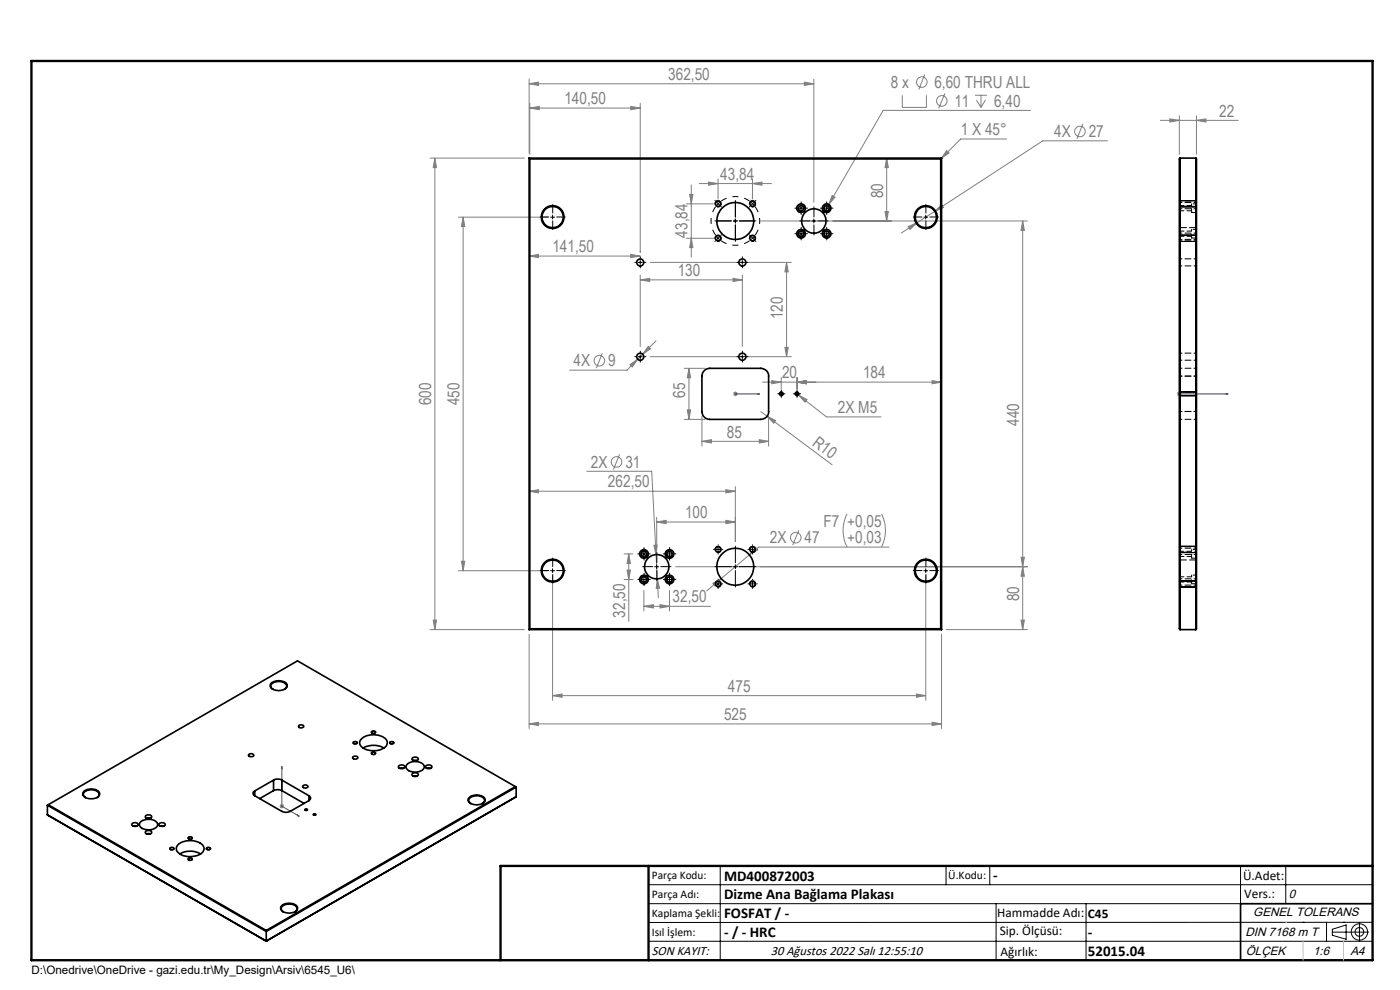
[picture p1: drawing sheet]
<svg xmlns="http://www.w3.org/2000/svg" width="297mm" height="210mm" viewBox="0 0 297 210" stroke-linecap="round" stroke-linejoin="round" font-family="sans-serif">
<g fill="none" stroke="#808080" stroke-width=".21">
<path d="M112.3 17.8l1.9-.4v.7zM112.3 16.8v15.8M112.3 17.8h60.3M170.6 17.4l2 .4-2 .3zM172.6 16.8v26.1M196.2 15.8l-1.3 3.2M200.4 19.8l-1.3 3.2M91.2 33.5h20M92.3 33.5v100.1M92.3 33.5l.3 2.1h-.7zM112.4 22.9l2-.3v.7zM112.4 21.9v10.8"/>
<path d="M112.4 22.9h23.4M133.8 22.6l2 .3-2 .4zM135.8 21.9v31.6M146.6 39.2v15.3M148.3 38.9h15.4M150.3 38.6l2 .3-2 .4zM152.3 38v4.2M159.6 38.9l2-.3v.7zM159.6 38v4.2M188.1 33.5l.4 2.1h-.8zM188.1 33.5v13.4M191.4 20.2v2.6h5.1v-2.6"/>
<path d="M200.8 32l.5 .4-1.7 1.2zM206.8 20.2h2.6M207.2 21.2l.9 1.6M208.1 20.2v2.6M209.1 21.2l-1 1.6M213.6 29.5h-9.8l-4.2 4.1M218.6 23.4h-31.2l-11.6 20M229.7 26.3l-1.2 3.2M234.9 29.9h-13.7l-22.9 14.9M246.2 25.5h16.5M248.2 25.2l2 .3-2 .4zM250.2 24.5v8.2"/>
<path d="M253.8 25.5l2-.3v.7zM253.8 24.5v8.2M97.2 46.1h19M98.2 46.1l.4 1.9h-.7zM98.2 46.1v75M112.3 54.3l1.9-.3v.6zM112.3 54.3h23.5M133.8 54l2 .3-2 .3zM135.8 59.4l2-.4v.7zM135.8 58.4v15.1M135.8 59.4h21.7M138 55.7h29.9"/>
<path d="M145.6 43.2h5.7M145.6 50.5h5.7M146.3 41.2h.7l-.4 2zM146.6 50.5l.4 2h-.7zM155.5 59l2 .4-2 .3zM157.5 58.4v15.1M161.3 46.9h56.6M166.9 55.7l.3 2h-.7zM166.9 55.7v20M175.8 43.4l-.9 1.6M176.5 41.5l.6 .3-1.3 1.6zM187.7 44.9h.8l-.4 2z"/>
<path d="M192.7 48.1l1.8-.8-1.5 1.4zM194.5 47.3l-3.3 2.2M198.3 44.8l1.5-1.4 .4 .6zM198.3 44.8l-3.8 2.5M217 46.9l.3 2h-.7zM217 46.9v86.7M127.8 74.9l-1.3 3.2M133.6 77.4l1.7-1.2-1.2 1.6zM135.3 76.2l-2.3 2.3h-12.1M137.5 73.5l.5 .5-1.7 1.1zM138 75.7h29.9M139.2 72.3l-3.9 3.9"/>
<path d="M145.2 78.1h4.4M146.2 78.1l.3 2h-.7zM146.2 78.1v10.9M166.5 73.7h.7l-.3 2zM124.5 100h13.8l.9 17.6M131.4 96.4l-1.3 3.2M145.2 89h4.4M145.8 87h.7l-.3 2zM148.9 93.6l2-.3v.7zM148.9 88.3v6.3M148.9 93.6h14.2M155.5 83.6h1"/>
<path d="M155.6 83.2l.8 .7M156 83v1.1M156.4 83.2l-.8 .7M161.1 93.3l2 .3-2 .4zM161.4 87.3l1.3 1M161.7 81.1h38M162.7 88.3l1.8 .9-.4 .6zM162.7 88.3l13.8 10.3M163.1 88.3v6.3M163.7 80.7l2 .4-2 .3zM165.7 80.1v2.4M169.1 81.1l2-.4v.7z"/>
<path d="M169.1 80.1v2.4M169.4 83.8l1.8 1-.4 .5zM169.4 83.8l5.9 4.6h11.6M197.7 80.7l2 .4-2 .3zM249.7 83.6h1M249.8 83.2l.7 .7M250.2 83v1.1M250.5 83.2l-.7 .7M97.9 119.1h.7l-.4 2zM112.3 104.2l1.9-.3v.7zM112.3 104.2h43.7M132.4 117.5h1.9"/>
<path d="M133.4 117.5l.3 2h-.7zM133.4 117.5v14.3M138.7 115.7l.7-.1-.2 2zM139.2 117.6l.5 9.2M139.3 110.7l2-.3v.7zM139.3 109.7v6.5M139.3 110.7h16.7M154 103.9l2 .3-2 .4zM154 110.4l2 .3-2 .4zM156 103.2v11.7M160.3 116.1l.4 .6-1.7 1zM169.5 112.5l-1.3 3.1"/>
<path d="M179.7 109a7.8 7.8 0 0 0 0 7.1M187 109a7.8 7.8 0 0 1 0 7.1M188.6 116.1h-27.7l-7.9 6.6M216.6 118.2h.7l-.3 2zM91.2 133.6h20M91.9 131.5h.7l-.3 2.1zM97.2 121.1h19M112.3 134.5v20M117.2 122.1v26.4M132.4 122.9h1.9M133 120.9h.7l-.3 2zM136.6 128.6l2-.3v.7z"/>
<path d="M136.6 125.3v4.3M136.6 128.6h14.1M139.5 122.8l.4 2h-.7zM140 128.3l2 .3-2 .4zM142 125.3v4.3M143.3 120.2h74.6M151.2 123.7l1.8-1-1.3 1.6zM153 122.7l-3.1 2.6M196.4 122.1v26.4M199.7 134.5v20M200.7 133.6h17.2M216.6 131.5h.7l-.3 2.1z"/>
<path d="M217 120.2l.3 2h-.7zM112.3 153.6l1.9-.4v.7zM112.3 153.6h87.4M117.2 147.6l2-.4v.7zM117.2 147.6h79.2M194.4 147.2l2 .4-2 .3zM197.7 153.2l2 .4-2 .3zM59.3 171h1M59.4 170.7l.7 .7M59.8 170.5v1M60.1 170.7l-.7 .7"/>
<circle cx="195.6" cy="17.4" r="1.12"/>
<circle cx="199.8" cy="21.4" r="1.12"/>
<circle cx="229.1" cy="27.9" r="1.13"/>
<circle cx="127.2" cy="76.5" r="1.12"/>
<circle cx="130.8" cy="98" r="1.12"/>
<circle cx="168.8" cy="114.1" r="1.12"/>
</g>
<g fill="none" stroke="#000" stroke-width=".21">
<path d="M116.8 46.1h.9M117.2 45.6v.9M135.4 55.7h.8M135.8 55.3v.8M151.7 50.7a.67 .67 0 0 1 .6-.8 .67 .67 0 0 1 .7 .7 .67 .67 0 0 1-.8 .6M151.7 43.4a.66 .66 0 0 1 .6-.8 .66 .66 0 0 1 .7 .7 .66 .66 0 0 1-.8 .6M152 50.2l.3 .3M152.3 50.5l.3 .3M152.3 50.5l-.3 .3M152.6 50.2l-.3 .3M155.6 46.9h.8M156 46.5v.8"/>
<path d="M157.1 55.7h.8M157.5 55.3v.8M159 50.7a.68 .68 0 0 1 .6-.8 .68 .68 0 0 1 .7 .7 .68 .68 0 0 1-.8 .6M159 43.4a.68 .68 0 0 1 .6-.8 .68 .68 0 0 1 .7 .7 .68 .68 0 0 1-.8 .6M169.5 44.2h.9M169.5 49.6h.9M169.9 43.8v.8M169.9 49.2v.8M172.2 46.9h.9M172.6 46.5v.8M174.9 44.2h.9M174.9 49.6h.9"/>
<path d="M175.4 43.8v.8M175.4 49.2v.8M196 46.1h.8M196.4 45.6v.9M250.2 51.2h3.6M250.2 49.9h3.6M250.2 43.9h3.6M250.2 42.6h3.6M135.4 75.7h.8M135.8 75.3v.8M157.1 75.7h.8M157.5 75.3v.8"/>
<path d="M165.3 83.6h.9M165.3 83.7a.42 .42 0 0 1 .4-.6 .42 .42 0 0 1 .5 .5 .42 .42 0 0 1-.6 .4M165.7 83.1v.9M168.7 83.7a.42 .42 0 0 1 .3-.6 .42 .42 0 0 1 .5 .4 .42 .42 0 0 1-.5 .5M168.7 83.6h.8M169.1 83.1v.9M250.2 84h3.6M250.2 83.1h3.6M136.2 117.5h.8M136.6 117.1v.8M139.3 119.8v.8M141.6 117.5h.9"/>
<path d="M142 117.1v.8M151.7 116.7a.66 .66 0 0 1 .6-.8 .66 .66 0 0 1 .7 .8 .66 .66 0 0 1-.8 .5M151.9 116.5h.9M152.3 116.2v.8M156 119.8v.8M159 116.7a.68 .68 0 0 1 .6-.8 .68 .68 0 0 1 .7 .8 .68 .68 0 0 1-.8 .5M159.2 116.5h.9M159.6 116.2v.8M250.2 117.2h3.6M250.2 115.9h3.6M116.8 121.1h.9M117.2 120.6v.9"/>
<path d="M136.2 122.9h.8M136.6 122.5v.8M138.9 120.2h.8M141.6 122.9h.9M142 122.5v.8M151.7 124a.66 .66 0 0 1 .6-.8 .66 .66 0 0 1 .7 .8 .66 .66 0 0 1-.8 .5M151.9 123.9h.9M152.3 123.5v.8M155.6 120.2h.8M159 124a.68 .68 0 0 1 .6-.8 .68 .68 0 0 1 .7 .8 .68 .68 0 0 1-.8 .5M159.2 123.9h.9M159.6 123.5v.8"/>
<path d="M196 121.1h.8M196.4 120.6v.9M250.2 124.5h3.6M250.2 123.2h3.6M74.9 157.4a.47 .47 0 0 1 .6-.2 .47 .47 0 0 1 .3 .5l-.5 .2-.4-.2zM78.7 155.2a.52 .52 0 0 1 .6-.2 .52 .52 0 0 1 .4 .4l-.6 .2-.3-.1zM78.8 159.7a.48 .48 0 0 1 .5-.2 .48 .48 0 0 1 .4 .4l-.7 .1zM82.8 157.3l.7 .1a.45 .45 0 0 1-.3 .5 .45 .45 0 0 1-.5-.3zM36 179.9a.49 .49 0 0 1 .6-.2 .49 .49 0 0 1 .3 .5l-.7 .1zM39.9 177.7a.48 .48 0 0 1 .5-.2 .48 .48 0 0 1 .4 .4l-.5 .2-.4-.2zM43.8 179.9a.49 .49 0 0 1 .5-.2 .49 .49 0 0 1 .4 .5l-.7 .1a.24 .24 0 0 1-.2-.1 .24 .24 0 0 1 0-.3zM64.6 171.8a.27 .27 0 0 1 .4-.3 .27 .27 0 0 1 .1 .4h-.3z"/>
<path d="M66.5 172.7l.4-.1a.27 .27 0 0 1-.2 .5 .26 .26 0 0 1-.3-.4zM39.9 182.1h.8a.45 .45 0 0 1-.2 .5 .45 .45 0 0 1-.6-.2zM137.6 187.7h153.6M137.6 191.7h153.6M137.6 199.7h153.6M152.8 183.7v20M200.7 183.7v4M210 183.7v4M211.3 191.7v12M230.4 191.7v12M263.2 183.7v20M272.8 183.7v8"/>
<path d="M276.4 195.6h.1M281.4 195.6v4.1M282.6 197.7h7.8M282.6 197.1l3-.9v3l-3-.8zM285 195.6h.1M288.4 195.8v3.8M291.2 195.6l-153.6 .1"/>
<circle cx="288.4" cy="197.7" r="1.74"/>
<circle cx="288.4" cy="197.7" r=".93"/>
</g>
<path d="M155.9 83.6h.2zM156 83.6h.1M156 83.6h5.1M161.1 83.6h-.4h.4M250 83.6h.3zM250.2 83.6h.1M250.2 83.6h10.3M260.5 83.6h-.5h.5M59.8 162.6l.1 .4-.2-.1zM59.8 162.6v8.4l3.7 2.1M63.1 172.8l.4 .3-.4-.1z" fill="none" stroke="#00f" stroke-width=".21"/>
<path d="M152.4 43.2l-.3 .3M152.4 43.2l.3-.3M159.7 50.5l.2-.3M159.7 50.5l-.3 .3M159.7 43.2l-.3-.3M159.7 43.2l.2 .3" fill="none" stroke="#000" stroke-width=".21" stroke-dasharray="15.2 1.3 1.3 1.3" stroke-linecap="butt"/>
<path d="M151.8 43.8a5.2 5.2 0 0 0 0 6.1M153 51.1a5.2 5.2 0 0 0 6 0M159 42.7a5.2 5.2 0 0 0-6 0M160.2 49.9a5.2 5.2 0 0 0 0-6.1" fill="none" stroke="#000" stroke-width=".21" stroke-dasharray="15.2 1.3 1.3 1.3" stroke-dashoffset="13.9" stroke-linecap="butt"/>
<path d="M106.2 203.7h185" fill="none" stroke="#000" stroke-width=".25"/>
<path d="M291.2 191.7h-28v12" fill="none" stroke="#000" stroke-width=".35"/>
<path d="M6.7 12.9h284.5v190.8h-284.5zM137.6 183.7v20M291.2 183.7h-185v20" fill="none" stroke="#000" stroke-width=".5"/>
<path d="M272.8 195.6h.1M276.4 199.7v4M285 199.7v4" fill="none" stroke="#c0c0c0" stroke-width=".21"/>
<g fill="none" stroke="#000" stroke-width=".21" stroke-dasharray="15.2 1.3 1.3 1.3">
<path d="M116.4 46h-1.8M117.3 45.2v-1.8M117.3 46.9v1.8M118.1 46h1.8M135 55.7h-.3M135.8 54.8v-.3M135.8 56.5v.3M136.7 55.7h.3M151.8 51.1l-.1 .1M151.8 42.6l-.1-.1M152.4 43.2l-.3-.3M152.4 43.2l.2 .3"/>
<path d="M152.9 49.9l.1-.1M152.9 43.8l.1 .1M155.2 46.9h-3.3M155.2 46.9h-3.5M156 46.9v-.5M156 46.9h-.4M156 46.9v.4M156 46.9h.4M156 46v-3.2M156 47.7v3.2M156 46v-3.5M156 47.7v3.5"/>
<path d="M156.7 55.7h-.4M156.8 46.9h3.3M156.8 46.9h3.5M157.5 54.8v-.3M157.5 56.5v.3M158.3 55.7h.4M159.1 49.9l-.1-.1M159.1 43.8l-.1 .1M159.7 50.5l.3 .3M159.7 50.5l-.3-.3M159.7 43.2l.3-.3M159.7 43.2l-.3 .3"/>
<path d="M160.2 51.1l.2 .1M160.2 42.6l.2-.1M169.1 49.6h-.5M169.1 44.2h-.5M170 48.7v-.5M170 50.4v.5M170 43.3v-.5M170 45v.5M170.8 49.6h.5M170.8 44.2h.5M171.8 46.9h-2.1M172.7 46v-2.1"/>
<path d="M172.7 47.7v2.2M173.5 46.9h2.2M174.5 44.2h-.5M174.5 49.6h-.5M175.4 43.3v-.5M175.4 45v.5M175.4 48.7v-.5M175.4 50.4v.5M176.2 44.2h.5M176.2 49.6h.5M195.6 46h-1.8M196.4 45.2v-1.8"/>
<path d="M196.4 46.9v1.8M197.3 46h1.8M135 75.7h-.3M135.8 74.8v-.3M135.8 76.5v.3M136.7 75.7h.3M156.7 75.7h-.4M157.5 74.8v-.3M157.5 76.5v.3M158.3 75.7h.4M165.3 83.5h-.3M165.8 83.1v-.3"/>
<path d="M165.8 83.9v.4M166.2 83.5h.3M168.7 83.5h-.4M169.1 83.1v-.3M169.1 83.9v.4M169.5 83.5h.4M135.8 117.5h-.5M136.6 116.7v-.5M136.6 118.3v.5M137.5 117.5h.5M139.3 119.4v-2.2M141.2 117.5h-.5"/>
<path d="M142 116.7v-.5M142 118.3v.5M142.9 117.5h.5M151.5 116.5h-.1M152.4 115.7v-.1M152.4 117.4v.1M153.2 116.5h.1M156 119.4v-3.5M158.8 116.5h-.1M159.7 115.7v-.1M159.7 117.4v.1M160.5 116.5h.1"/>
<path d="M116.4 121h-1.8M117.3 120.2v-1.8M117.3 121.9v1.8M118.1 121h1.8M135.8 122.9h-.5M136.6 122.1v-.5M136.6 123.7v.5M137.5 122.9h.5M138.5 120.2h-2.2M139.3 121v2.2M140.2 120.2h2.1M141.2 122.9h-.5"/>
<path d="M142 122.1v-.5M142 123.7v.5M142.9 122.9h.5M151.5 123.9h-.1M152.4 123v-.1M152.4 124.7v.1M153.2 123.9h.1M155.2 120.2h-3.5M156 121v3.5M156.8 120.2h3.5M158.8 123.9h-.1M159.7 123v-.1"/>
<path d="M159.7 124.7v.1M160.5 123.9h.1M195.6 121h-1.8M196.4 120.2v-1.8M196.4 121.9v1.8M197.3 121h1.8"/>
</g>
<g fill="#00f">
<path d="M160.7 83.6h.4zM155.9 83.6h.2z"/>
<path d="M63.1 172.8l.4 .3-.4-.1zM59.8 162.6l.1 .4-.2-.1zM250 83.6h.3zM260 83.6h.5z"/>
</g>
<g fill="#808080">
<path d="M162.7 88.3l1.8 .9-.4 .6z"/>
<path d="M169.4 83.8l1.8 1-.4 .5z"/>
<path d="M169.1 81.1l2-.4v.7zM163.7 80.7l2 .4-2 .3zM197.7 80.7l2 .4-2 .3zM169.1 81.1l2-.4v.7zM170.6 17.4l2 .4-2 .3zM112.3 17.8l1.9-.4v.7z"/>
<path d="M112.3 153.6l1.9-.4v.7zM197.7 153.2l2 .4-2 .3zM192.7 48.1l.3 .6 1.5-1.4zM198.3 44.8l1.9-.8-.4-.6zM148.9 93.6l2-.3v.7zM161.1 93.3l2 .3-2 .4zM112.3 104.2l1.9-.3v.7zM154 103.9l2 .3-2 .4zM112.4 22.9l2-.3v.7zM133.8 22.6l2 .3-2 .4zM112.3 54.3l1.9-.3v.6zM133.8 54l2 .3-2 .3zM135.8 59.4l2-.4v.7zM155.5 59l2 .4-2 .3zM200.8 32l.5 .4-1.7 1.2zM136.6 128.6l2-.3v.7zM140 128.3l2 .3-2 .4zM139.3 110.7l2-.3v.7zM154 110.4l2 .3-2 .4zM176.5 41.5l-.7 1.9 1.3-1.6zM137.5 73.5l-1.2 1.6 1.7-1.1zM133.6 77.4l.5 .4 1.2-1.6zM139.5 122.8l-.3 2h.7zM138.7 115.7l.5 1.9 .2-2zM151.2 123.7l.5 .6 1.3-1.6zM160.3 116.1l-1.3 1.6 1.7-1zM248.2 25.2l2 .3-2 .4zM253.8 25.5l2-.3v.7z"/>
<path d="M117.2 147.6l2-.4v.7zM194.4 147.2l2 .4-2 .3z"/>
<path d="M150.3 38.6l2 .3-2 .4zM159.6 38.9l2-.3v.7z"/>
<path d="M97.9 119.1h.7l-.4 2zM98.2 46.1l.4 1.9h-.7zM216.6 118.2h.7l-.3 2zM217 46.9l.3 2h-.7zM145.8 87h.7l-.3 2zM146.2 78.1l.3 2h-.7zM166.5 73.7h.7l-.3 2zM166.9 55.7l.3 2h-.7zM133 120.9h.7l-.3 2zM133.4 117.5l.3 2h-.7zM216.6 131.5h.7l-.3 2.1zM217 120.2l.3 2h-.7zM187.7 44.9h.8l-.4 2zM188.1 33.5l.4 2.1h-.8z"/>
<path d="M92.3 33.5l.3 2.1h-.7zM91.9 131.5h.7l-.3 2.1z"/>
<path d="M146.3 41.2h.7l-.4 2zM146.6 50.5l.4 2h-.7z"/>
</g>
<g fill="none" stroke="#000" stroke-width=".35">
<path d="M112.3 33.5v100.1M112.3 33.5l.1 .2M112.3 33.5h87.4M112.4 33.7h87.2M112.4 33.7v99.7M199.6 33.7v99.7M199.7 33.5v100.1M199.7 33.5l-.1 .2M250.3 33.5h3.4M250.3 33.5v100.1M250.3 33.5l-.1 .2v99.7l.1 .2M253.7 33.5v100.1"/>
<path d="M253.7 33.5l.1 .2v99.7l-.1 .2M149.4 78.6l.5-.3 .7-.2h10.8a1.63 1.63 0 0 1 1.7 1.7v7.5a1.63 1.63 0 0 1-1.7 1.7h-10.8a1.69 1.69 0 0 1-1.7-1.7v-7.5l.1-.6zM112.3 133.6h87.4M112.4 133.4h87.2M112.4 133.4l-.1 .2M199.6 133.4l.1 .2M250.3 133.6h3.4M57.6 144.8a2.6 2.6 0 0 1 3.3 .3 1.06 1.06 0 0 1-1.2 1.3 1.85 1.85 0 0 1-2.4-1zM57.9 146.2a.8 .8 0 0 1-.4-.9 .8 .8 0 0 1 .7-.6 1.92 1.92 0 0 1 2.6 .9l-.4 .6M63.4 153.9a.6 .6 0 0 1 1 .3 .6 .6 0 0 1-.6 .2 .6 .6 0 0 1-.4-.4zM74.9 157.5l.1-.1a.43 .43 0 0 1 .4-.1 .43 .43 0 0 1 .3 .3 .51 .51 0 0 1-.8-.1zM76.8 156.7a4.1 4.1 0 0 1 5.2 .3 1.41 1.41 0 0 1-1.2 2 4 4 0 0 1-4.4-1l-.1-.8z"/>
<path d="M77 158.7a4.5 4.5 0 0 1 4.4 0M78.8 159.7a.45 .45 0 0 1 .5-.2 .45 .45 0 0 1 .3 .4 .46 .46 0 0 1-.8-.2zM78.9 155.2a.37 .37 0 0 1 .5-.2 .37 .37 0 0 1 .2 .5 .4 .4 0 0 1-.5 .1 .4 .4 0 0 1-.2-.4zM82.7 157.4a.38 .38 0 0 1 .5-.1 .38 .38 0 0 1 .2 .4 .41 .41 0 0 1-.4 .1 .41 .41 0 0 1-.3-.4zM10.1 172.9l46.4 26.7M10.1 170.8v2.1M10.1 172.9l.1 .1M10.2 170.7l46.3 26.7M10.2 170.7l-.1 .1M17.7 167.9a2.45 2.45 0 0 1 3.4 .2 1.06 1.06 0 0 1-1.2 1.3 1.85 1.85 0 0 1-2.4-1zM18.1 169.2a.81 .81 0 0 1-.4-.9 .81 .81 0 0 1 .8-.6 1.86 1.86 0 0 1 2.5 .8l-.4 .7M28.2 174.6a.69 .69 0 0 1 1.1 .4 .73 .73 0 0 1-.7 .3 .73 .73 0 0 1-.6-.5z"/>
<path d="M28.3 175.2h.7M29.9 174.3a2.48 2.48 0 0 1 3.5 .5 1.9 1.9 0 0 1-2.5 1.2 1.07 1.07 0 0 1-1.2-1.6zM30.9 176.4a.75 .75 0 0 1 1.3 .3 .76 .76 0 0 1-.8 .3 .76 .76 0 0 1-.6-.5zM30.9 173.1a.75 .75 0 0 1 1.3 .2 .76 .76 0 0 1-.8 .4 .76 .76 0 0 1-.6-.6zM31.1 176.9h.8M31.1 173.6h.8M33.7 174.8a.73 .73 0 0 1 .7-.3 .73 .73 0 0 1 .6 .5 .73 .73 0 0 1-.7 .3 .73 .73 0 0 1-.6-.5zM34 175.2h.8M36.1 179.9a.38 .38 0 0 1 .5-.2 .38 .38 0 0 1 .2 .5 .4 .4 0 0 1-.5 .1 .4 .4 0 0 1-.2-.4zM37.8 179.2a4.2 4.2 0 0 1 5.2 .1 1.37 1.37 0 0 1-.9 2.1 3.9 3.9 0 0 1-4.6-1l-.1-.6zM40 177.7a.38 .38 0 0 1 .5-.2 .38 .38 0 0 1 .2 .4 .4 .4 0 0 1-.5 .1 .4 .4 0 0 1-.2-.3zM43.9 179.9a.39 .39 0 0 1 .4-.2 .39 .39 0 0 1 .3 .5 .4 .4 0 0 1-.5 .1 .4 .4 0 0 1-.2-.4z"/>
<path d="M52.8 160a.56 .56 0 0 1 .6-.2 .56 .56 0 0 1 .4 .5 .62 .62 0 0 1-1.1-.2zM54 167.8a.55 .55 0 0 0-.3 .5 .55 .55 0 0 0 .3 .5M54 168.8l5.8 3.3a1.94 1.94 0 0 0 1.8 0l3.9-2.3M54 167.8v1M58 165.5a1.94 1.94 0 0 1 1.8 0M58 167.7a1.94 1.94 0 0 1 1.8 0M58 165.5l-4 2.3M58 165.5v2.2M58 167.7l-2.9 1.7M59.8 165.5l5.7 3.3M59.8 165.5v2.2M59.8 167.7l4.7 2.7"/>
<path d="M64.3 166.6a.57 .57 0 0 1 .6-.1 .57 .57 0 0 1 .4 .5 .61 .61 0 0 1-1.1-.3zM64.7 171.7a.24 .24 0 0 1 .3-.1 .24 .24 0 0 1 .2 .3h-.3zM65.5 168.8a.55 .55 0 0 1 .4 .5 .55 .55 0 0 1-.4 .5M65.5 168.8v1M66.5 172.7l.5 .1-.4 .1-.1-.1zM74.9 160.5a.56 .56 0 0 1 .6-.1 .56 .56 0 0 1 .4 .4 .6 .6 0 0 1-.6 .2 .6 .6 0 0 1-.5-.4zM84.6 162.4a.77 .77 0 0 1 1.3 .4 .76 .76 0 0 1-.8 .3 .76 .76 0 0 1-.6-.5zM84.8 163h.8M86.5 162a2.74 2.74 0 0 1 3.5 .4 1.2 1.2 0 0 1-1.4 1.3 1.93 1.93 0 0 1-2.5-1zM87.5 160.8a.74 .74 0 0 1 1.2 .3 .73 .73 0 0 1-.7 .3 .73 .73 0 0 1-.6-.5zM87.5 164.1a.74 .74 0 0 1 1.2 .3 .73 .73 0 0 1-.7 .3 .73 .73 0 0 1-.6-.5zM87.7 164.6h.8"/>
<path d="M87.7 161.3h.8M90.3 162.4a.77 .77 0 0 1 1.3 .4 .76 .76 0 0 1-.7 .3 .76 .76 0 0 1-.6-.5zM90.6 163h.7M99.5 169.2a2.4 2.4 0 0 1 3.4 .3 1.57 1.57 0 0 1-2.1 1.2 1.35 1.35 0 0 1-1.5-1.2zM99.9 170.5a.8 .8 0 0 1-.5-1 .8 .8 0 0 1 .9-.6 1.89 1.89 0 0 1 2.5 .9l-.5 .7M109.3 166.9l-52.8 30.5M109.3 166.9l.2 .1M109.3 166.9l-46.2-26.7-52.9 30.5M109.5 167l-53 30.6-46.4-26.8M109.5 167v2M109.5 169l-53 30.6M109.5 169l-.2 .1"/>
<path d="M38.1 181.1a4.5 4.5 0 0 1 4.4 0M40 182.1a.38 .38 0 0 1 .5-.2 .38 .38 0 0 1 .2 .5 .4 .4 0 0 1-.5 .1 .4 .4 0 0 1-.2-.4zM56.5 199.6h.1M56.5 197.4v2.2M59.9 192a2.54 2.54 0 0 1 3.1 .3 1.06 1.06 0 0 1-1.1 1.3 1.85 1.85 0 0 1-2.4-1zM60.1 193.4a.8 .8 0 0 1-.4-.9 .8 .8 0 0 1 .8-.6 2.04 2.04 0 0 1 2.5 .7l-.1 .5-.3 .3"/>
<circle cx="117.2" cy="46" r="2.43"/>
<circle cx="117.2" cy="46" r="2.25"/>
<circle cx="135.8" cy="55.7" r=".75"/>
<circle cx="152.3" cy="50.5" r=".57"/>
<circle cx="152.3" cy="43.2" r=".57"/>
<circle cx="156" cy="46.9" r="3.9"/>
<circle cx="157.5" cy="55.7" r=".76"/>
<circle cx="159.6" cy="50.5" r=".57"/>
<circle cx="159.6" cy="43.2" r=".57"/>
<circle cx="169.9" cy="49.6" r=".56"/>
<circle cx="170" cy="44.2" r=".92"/>
<circle cx="170" cy="49.6" r=".92"/>
<circle cx="170" cy="44.2" r=".55"/>
<circle cx="172.7" cy="46.9" r="2.58"/>
<circle cx="175.3" cy="49.6" r=".56"/>
<circle cx="175.3" cy="44.2" r=".92"/>
<circle cx="175.3" cy="49.6" r=".92"/>
<circle cx="175.4" cy="44.2" r=".55"/>
<circle cx="196.4" cy="46" r="2.43"/>
<circle cx="196.4" cy="46" r="2.25"/>
<circle cx="135.8" cy="75.7" r=".76"/>
<circle cx="157.5" cy="75.7" r=".77"/>
<circle cx="165.7" cy="83.5" r=".34"/>
<circle cx="169.1" cy="83.5" r=".34"/>
<circle cx="136.6" cy="117.5" r=".92"/>
<circle cx="136.6" cy="117.5" r=".55"/>
<circle cx="142" cy="117.5" r=".54"/>
<circle cx="142" cy="117.5" r=".92"/>
<circle cx="152.3" cy="116.5" r=".57"/>
<circle cx="159.6" cy="116.5" r=".57"/>
<circle cx="117.2" cy="121" r="2.43"/>
<circle cx="117.2" cy="121" r="2.25"/>
<circle cx="136.6" cy="122.9" r=".92"/>
<circle cx="136.6" cy="122.9" r=".55"/>
<circle cx="139.3" cy="120.2" r="2.58"/>
<circle cx="142" cy="122.9" r=".54"/>
<circle cx="142" cy="122.9" r=".92"/>
<circle cx="152.3" cy="123.9" r=".57"/>
<circle cx="156" cy="120.2" r="3.9"/>
<circle cx="159.6" cy="123.9" r=".57"/>
<circle cx="196.4" cy="121" r="2.43"/>
<circle cx="196.4" cy="121" r="2.25"/>
</g>
<path d="M252.8 48.7v1.8M252.8 43.2v1.9M252.8 116.6v1.8M252.8 122v1.8" fill="none" stroke="#000" stroke-width=".21" stroke-dasharray="1.3 .6" stroke-dashoffset=".9"/>
<g fill="none" stroke="#000" stroke-width=".21" stroke-dasharray="1.3 .6" stroke-dashoffset=".7">
<path d="M250.2 56.4h3.7M250.2 43.8h3.7M250.2 51.1h3.7M250.2 50.8h3.7M250.2 49.4h3.7M253.9 54.9h-3.7M253.9 42.6h-3.7M253.9 50h-3.7M253.9 42.9h-3.7M253.9 44.3h-3.7M250.2 79.8h3.7M250.2 76.4h3.7"/>
<path d="M253.9 78.1h-3.7M253.9 79.8h-3.7M253.9 74.9h-3.7M250.2 88.9h3.7M250.2 87.3h3.7M250.2 83.9h3.7M253.9 87.3h-3.7M253.9 83.2h-3.7M250.2 117.1h3.7M253.9 117.6h-3.7M253.9 116h-3.7M253.9 116.3h-3.7"/>
<path d="M250.2 122.8h3.7M250.2 124.4h3.7M250.2 124.1h3.7M253.9 123.3h-3.7"/>
</g>
<path d="M250.2 48.4l.2-.1M250.4 43.8l-.2-.2M253.7 48.3l.2 .1M253.9 43.6l-.2 .2M250.4 118.8l-.2-.2M250.4 118.8h-.2M253.9 118.6l-.2 .2M250.2 123.4l.2-.1M250.2 123.3h.2M253.7 123.3l.2 .1" fill="none" stroke="#000" stroke-width=".21" stroke-dasharray="1.3 .6"/>
<path d="M250.4 48.3h3.3M253.7 43.8h-3.3M253.7 118.8h-3.3M250.4 123.3h3.3" fill="none" stroke="#000" stroke-width=".21" stroke-dasharray="1.3 .6" stroke-dashoffset="-.1"/>
<path d="M252.8 50.5h1.1M252.8 45.1h1.1M253.9 48.7h-1.1M253.9 43.2h-1.1M252.8 118.4h1.1M253.9 116.6h-1.1M252.8 123.8h1.1M253.9 122h-1.1" fill="none" stroke="#000" stroke-width=".21" stroke-dasharray="1.3 .6" stroke-dashoffset=".5"/>
<path d="M250.2 50.1h2.6M250.2 44.7h2.6M252.8 49h-2.6M252.8 43.6h-2.6M250.2 118h2.6M252.8 116.9h-2.6M250.2 123.5h2.6M252.8 122.4h-2.6" fill="none" stroke="#000" stroke-width=".21" stroke-dasharray="1.3 .6" stroke-dashoffset=".3"/>
<g font-size="3.5" fill="#808080">
<text x="141.8" y="17">362,50</text>
<text x="119.7" y="22.1">140,50</text>
<text x="189" y="18.6">8 x</text>
<text x="198.2" y="18.6">6,60 THRU ALL</text>
<text x="202.5" y="22.6">11</text>
<text x="210.9" y="22.6">6,40</text>
<text x="203.8" y="28.7">1 X 45°</text>
<text x="223.6" y="29.1">4X</text>
<text x="231" y="29.1">27</text>
<text x="258.7" y="24.7">22</text>
<text x="152.8" y="38.1">43,84</text>
<text x="187.3" y="42" transform="rotate(-90 187.3 42)">80</text>
<text x="117.2" y="53.5">141,50</text>
<text x="145.9" y="50.4" transform="rotate(-90 145.9 50.4)">43,84</text>
<text x="143.8" y="58.6">130</text>
<text x="166.1" y="67.7" transform="rotate(-90 166.1 67.7)">120</text>
<text x="121.7" y="77.7">4X</text>
<text x="129" y="77.7">9</text>
<text x="165.9" y="80.3">20</text>
<text x="183.1" y="80.3">184</text>
<text x="91.5" y="85.9" transform="rotate(-90 91.5 85.9)">600</text>
<text x="97.5" y="85.9" transform="rotate(-90 97.5 85.9)">450</text>
<text x="145.4" y="84.4" transform="rotate(-90 145.4 84.4)">65</text>
<text x="177.7" y="87.6">2X M5</text>
<text x="154.2" y="92.8">85</text>
<text x="172.1" y="94.3" transform="rotate(37 172.1 94.3)">R10</text>
<text x="216.2" y="90.4" transform="rotate(-90 216.2 90.4)">440</text>
<text x="125.3" y="99.2">2X</text>
<text x="132.7" y="99.2">31</text>
<text x="129" y="103.4">262,50</text>
<text x="145.3" y="109.9">100</text>
<text x="174.7" y="111.7">F7 +0,05</text>
<text x="163.3" y="115.2">2X</text>
<text x="170.7" y="115.2">47</text>
<text x="179.7" y="115.2">+0,03</text>
<text x="132.6" y="131" transform="rotate(-90 132.6 131)">32,50</text>
<text x="142.7" y="127.8">32,50</text>
<text x="216.2" y="127.5" transform="rotate(-90 216.2 127.5)">80</text>
<text x="154.4" y="146.7">475</text>
<text x="153.6" y="152.7">525</text>
</g>
<g font-size="3.2">
<text x="153.6" y="186.8">MD400872003</text>
<text x="153.6" y="190.8">Dizme Ana Bağlama Plakası</text>
<text x="210.7" y="186.6">-</text>
<text x="153.6" y="194.8">FOSFAT / -</text>
<text x="153.6" y="198.8">- / - HRC</text>
<text x="230.8" y="198.7">-</text>
<text x="230.8" y="202.8">52015.04</text>
</g>
<g font-size="2.8">
<text x="263.7" y="186.7">Ü.Adet:</text>
<text x="263.9" y="190.5">Vers.:</text>
<text x="211.5" y="194.5">Hammadde Adı:</text>
<text x="230.8" y="194.7">C45</text>
<text x="138.3" y="202.6">SON KAYIT:</text>
<text x="163.6" y="202.6">30 Ağustos 2022 Salı 12:55:10</text>
<text x="212.1" y="198.4">Sip. Ölçüsü:</text>
<text x="212.2" y="202.7">Ağırlık:</text>
</g>
<g font-size="2.6">
<text x="273.4" y="190.4">0</text>
<text x="265.9" y="194.4">GENEL TOLERANS</text>
<text x="264.2" y="198.5">DIN 7168 m T</text>
<text x="264.3" y="202.6">ÖLÇEK</text>
<text x="278.5" y="202.6">1:6</text>
<text x="286.5" y="202.6">A4</text>
</g>
<g font-size="2.5">
<text x="138.3" y="186.4">Parça Kodu:</text>
<text x="138.3" y="190.5">Parça Adı:</text>
<text x="201.2" y="186.5">Ü.Kodu:</text>
<text x="138.3" y="194.5">Kaplama Şekli:</text>
<text x="138.3" y="198.6">Isıl İşlem:</text>
<text x="6.7" y="206.7">D:\Onedrive\OneDrive - gazi.edu.tr\My_Design\Arsiv\6545_U6\</text>
</g>
</svg>
